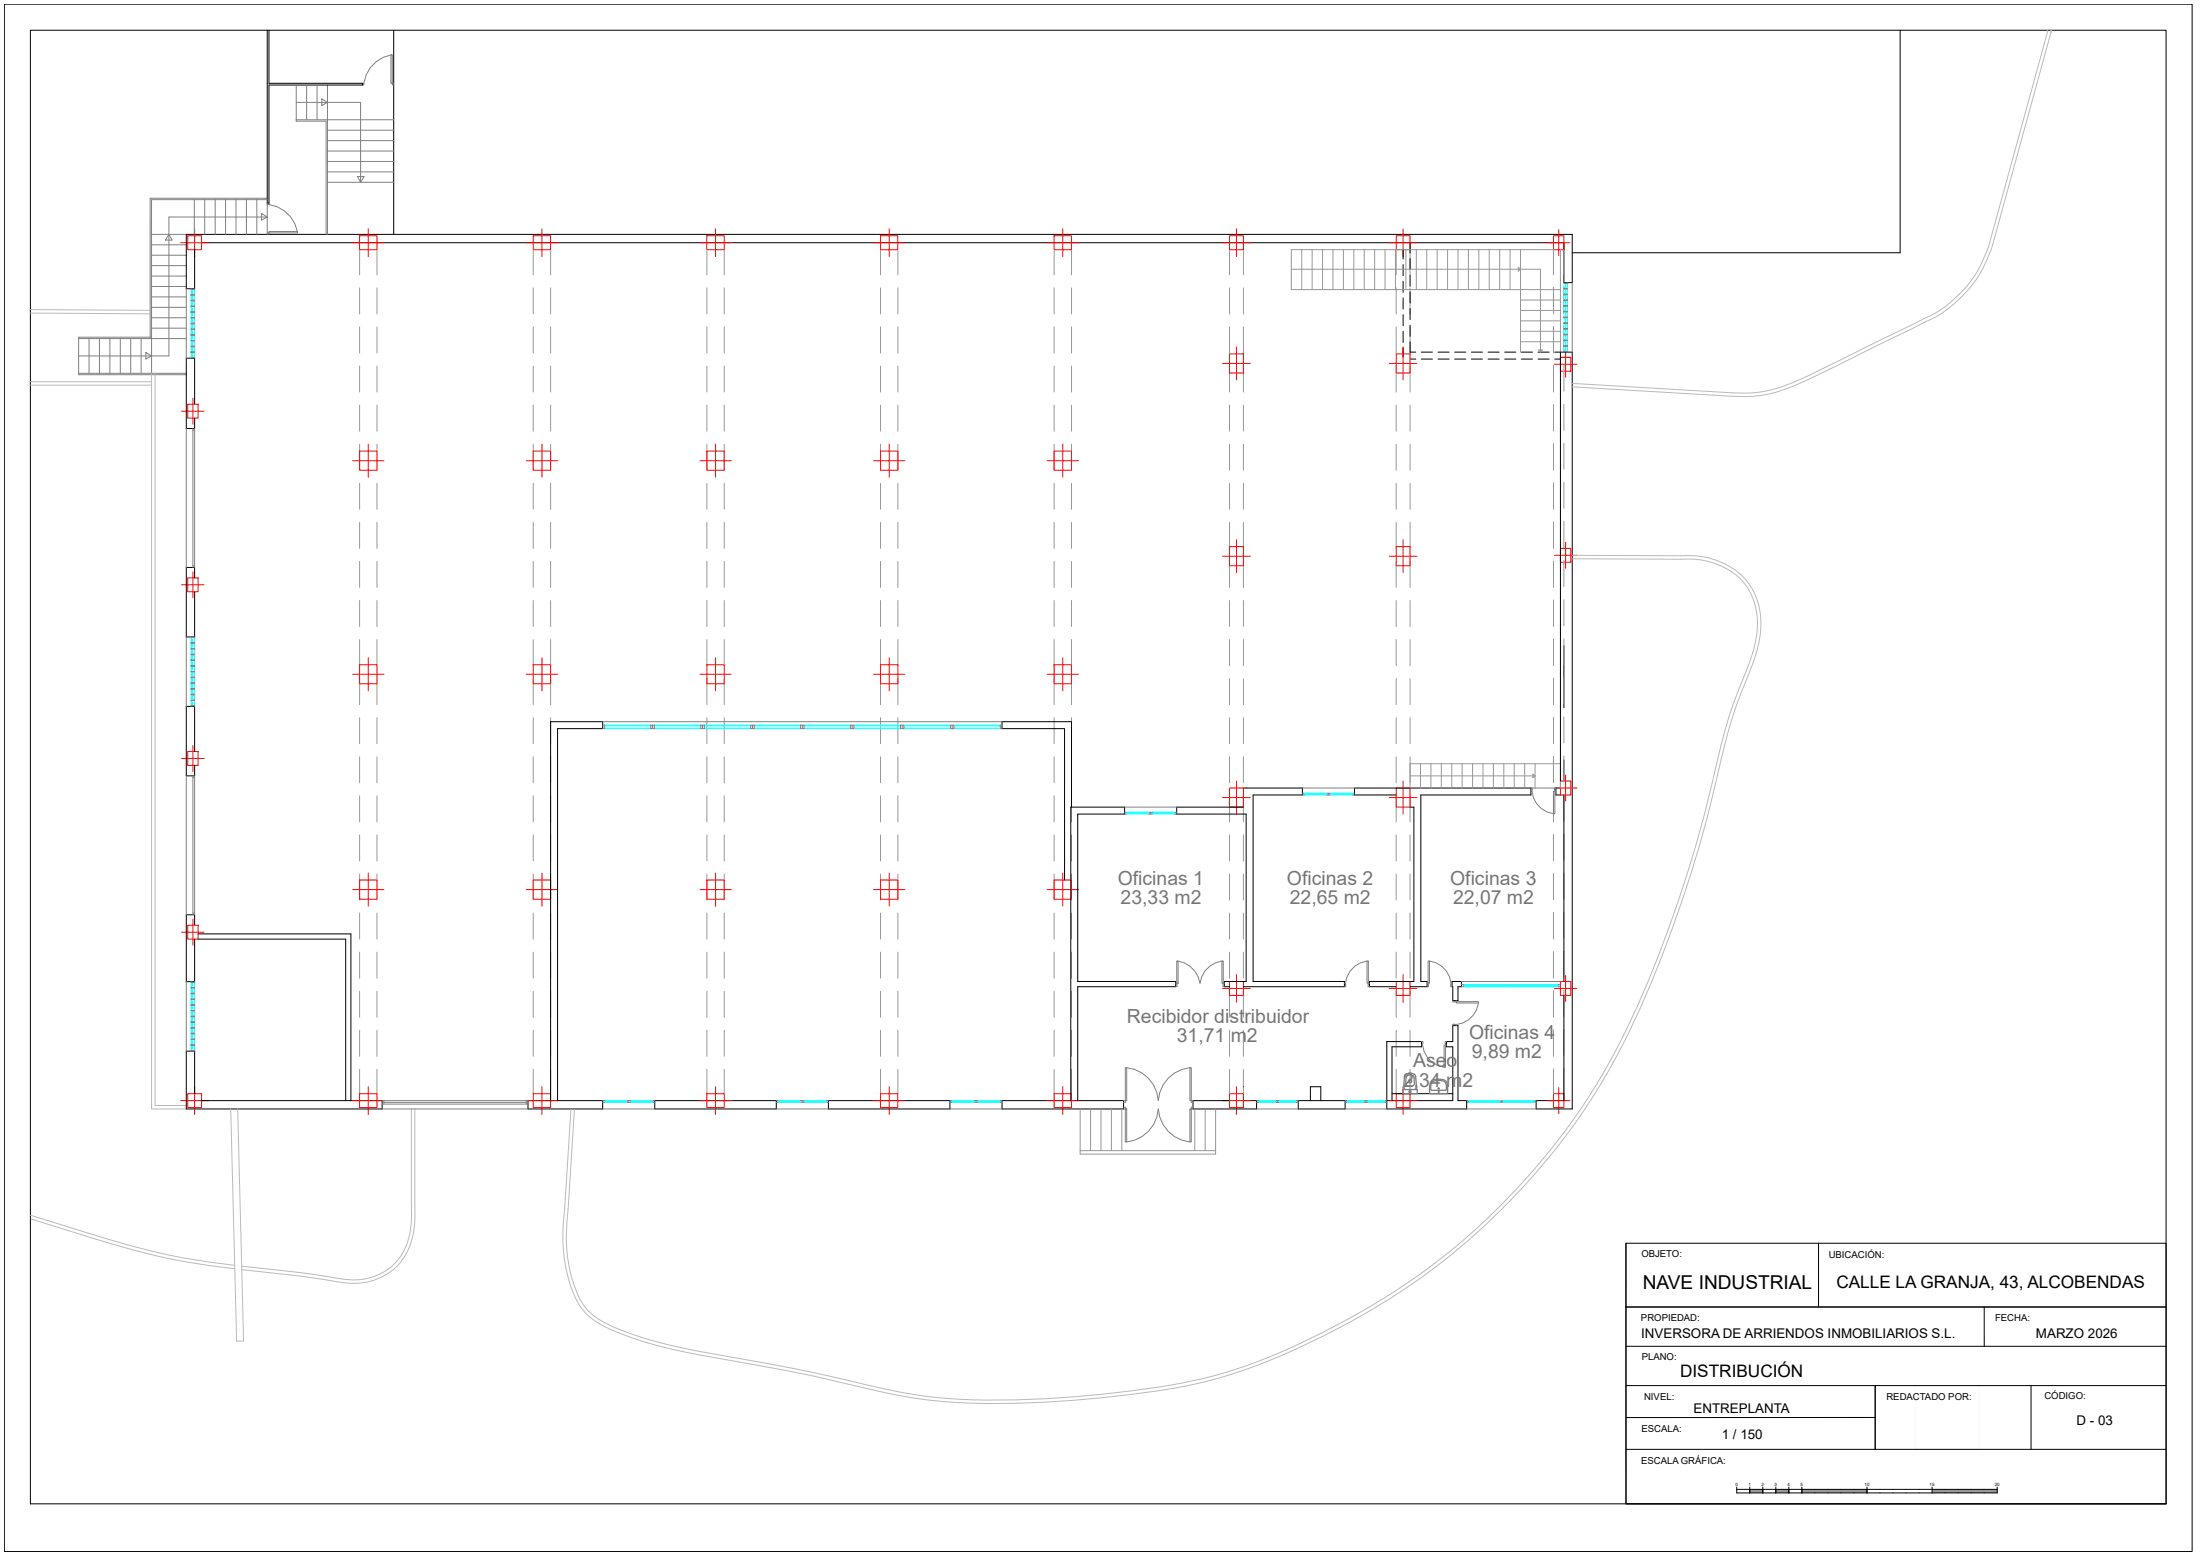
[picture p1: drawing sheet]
<svg xmlns="http://www.w3.org/2000/svg" width="420mm" height="297mm" viewBox="0 0 420 297" stroke-linecap="round" stroke-linejoin="round" font-family="sans-serif">
<!-- layer: Cartelas -->
<path d="M365.7 264.5h12.2v12.1h-12.2z" fill="none" stroke="#fafafa" stroke-width=".19"/>
<path d="M.8 .8h417.7v295.4h-417.7zM310.4 237.3v49.7h103.1M310.4 237.3h103.1v49.7h-103.1zM310.4 249.5h103.1M310.4 257h103.1M378.8 249.5v7.5M310.4 276.6h103.1M310.4 264.5h103.1M358 264.5v12.1M358 270.6h-47.6M331.6 283.8v1.2h2.4" fill="none" stroke="#000" stroke-width=".19"/>
<path d="M334.1 284.3h22.3v.6h-22.3z" fill="#989898"/>
<path d="M331.6 284.3h37.3M334 283.8v1.2h34.9M336.5 283.8v1.2M339 283.8v1.2M341.5 283.8v1.2M344 283.8v1.2M356.4 283.8v1.2" fill="none" stroke="#000" stroke-width=".19"/>
<path d="M368.9 284.3h12.4v.6h-12.4z" fill="#989898"/>
<path d="M5.8 5.8h407.7v281.2h-407.7zM347.2 237.3v12.2M310.4 249.5h103.1M358 264.5v12.1M387.7 264.5v12.1M368.9 283.8v1.2h12.4v-1.2M368.9 284.3h12.4" fill="none" stroke="#000" stroke-width=".19"/>
<!-- layer: Muros -->
<g fill="none" stroke="#808080" stroke-width=".19">
<path d="M56.6 16.2v6.9h5.7v21.6M56.6 19.5h12.2v15.3M58.5 16.2v6.7M60.5 16.2v6.7M61.4 18.9l1.1 .6-1.1 .7zM62.5 16.2v28.5M37.1 38.1v6.6M39.1 38.1v6.6M41.1 38.1v6.6M43.1 38.1v6.6M45.1 38.1v6.6M47 38.1v6.6"/>
<path d="M49 38.1v6.6M51 37.8h-22.3v26.8M51 38.1h-22.1v33.2M51 38.8v5.9M56.6 22.9h18.6M62.5 34.8h12.7M62.5 32.8h12.7M62.5 30.8h12.7M62.5 28.8h12.7M62.5 26.8h12.7M62.5 24.8h12.7M68.2 33.7h1.3l-.7 1.1z"/>
<path d="M28.9 44.7h6.7M28.9 46.7h6.7M28.9 48.7h6.7M28.9 50.7h6.7M28.9 52.7h6.7M28.9 54.7h6.7M28.9 56.7h6.7M28.9 58.7h6.7M32.2 44.7l.7 1.1h-1.3zM49.9 40.8l1.1 .6-1.1 .6zM51 41.4h-18.8v26.5h-17.2M15 64.6h20.6"/>
<path d="M15 71.3h20.6M17 64.6v6.7M19 64.6v6.7M21 64.6v6.7M23 64.6v6.7M25 64.6v6.7M26.9 64.6v6.7M27.9 67.3l1 .6-1.1 .6zM28.9 60.6h6.7M28.9 62.6h6.7M28.9 64.4h-13.9v7.1h20.6"/>
</g>
<!-- layer: Proyeccin -->
<g fill="none" stroke="#989898" stroke-width=".19">
<path d="M68.7 47.8v4.7M68.7 54.9v5M72 54.9v5M72 47.8v4.7M101.8 47.8v4.7M101.8 54.9v5M105.1 54.9v5M105.1 47.8v4.7M135 47.8v4.7M135 54.9v5M138.3 54.9v5M138.3 47.8v4.7"/>
<path d="M168.1 47.8v4.7M168.1 54.9v5M171.4 54.9v5M171.4 47.8v4.7M201.2 47.8v4.7M201.2 54.9v5M204.6 54.9v5M204.6 47.8v4.7M234.7 47.8v4.7M234.7 54.9v5M237.4 54.9v5M237.4 47.8v4.7"/>
<path d="M246.5 51.4h47.6v15.8M248.5 47.7v7.6M250.5 47.7v7.6M252.5 47.7v7.6M254.5 47.7v7.6M256.5 47.7v7.6M258.5 47.7v7.6M260.4 47.7v7.6M262.4 47.7v7.6M264.4 47.7v7.6M266.4 47.7v7.6M266.5 47.8v4.7"/>
<path d="M266.5 54.9v5M268.4 47.7v7.6M269.2 54.9v5M269.2 47.8v4.7M270.4 47.7v7.6M272.4 47.7v7.6M274.4 47.7v7.6M276.4 47.7v7.6M278.3 47.7v7.6M280.3 47.7v7.6M282.3 47.7v7.6M284.3 47.7v7.6"/>
<path d="M286.3 47.7v7.6M288.3 47.7v7.6M289.9 51l.4 .4-.4 .3zM290.3 47.7v19.5M290.3 57.3h7.6M290.3 59.3h7.6M296.6 52.4v-4.7h-50.1v7.6h51.4M296.6 54.9v5M297.9 47.7v19.5M298.6 54.8v5M298.6 47.7v4.6M68.7 62.4v5"/>
<path d="M68.7 69.9v4.9M68.7 77.3v5M72 77.3v5M72 69.9v4.9M72 62.4v5M101.8 62.4v5M101.8 69.9v4.9M101.8 77.3v5M105.1 77.3v5M105.1 69.9v4.9M105.1 62.4v5M135 62.4v5"/>
<path d="M135 69.9v4.9M135 77.3v5M138.3 77.3v5M138.3 69.9v4.9M138.3 62.4v5M168.1 62.4v5M168.1 69.9v4.9M168.1 77.3v5M171.4 77.3v5M171.4 69.9v4.9M171.4 62.4v5M201.2 62.4v5"/>
<path d="M201.2 69.9v4.9M201.2 77.3v5M204.6 77.3v5M204.6 69.9v4.9M204.6 62.4v5M234.7 62.4v5M234.7 69.9v4.9M234.7 77.3v5M237.4 77.3v5M237.4 69.9v4.9M237.4 62.4v5M266.5 69.9v4.9"/>
<path d="M266.5 77.3v5M266.5 62.4v5M269.2 77.3v5M269.2 69.9v4.9M269.2 62.4v5M290.3 61.2h7.6M290.3 63.2h7.6M290.3 65.2h7.6M293.7 66.8h.7l-.3 .4zM296.6 62.3v5.1M296.6 69.8v5M296.6 77.2v5.1"/>
<path d="M298.6 77.2v4.9M298.6 69.7v5M298.6 62.2v5M68.7 84.8v5M68.7 92.2v5M68.7 99.7v5M72 99.7v5M72 92.2v5M72 84.8v5M101.8 84.8v5M101.8 92.2v5M101.8 99.7v5"/>
<path d="M105.1 99.7v5M105.1 92.2v5M105.1 84.8v5M135 84.8v5M135 92.2v5M135 99.7v5M138.3 99.7v5M138.3 92.2v5M138.3 84.8v5M168.1 84.8v5M168.1 92.2v5M168.1 99.7v5"/>
<path d="M171.4 99.7v5M171.4 92.2v5M171.4 84.8v5M201.2 84.8v5M201.2 92.2v5M201.2 99.7v5M204.6 99.7v5M204.6 92.2v5M204.6 84.8v5M234.7 84.8v5M234.7 92.2v5M234.7 99.7v5"/>
<path d="M237.4 99.7v5M237.4 92.2v5M237.4 84.8v5M266.5 84.8v5M266.5 92.2v5M266.5 99.7v5M269.2 99.7v5M269.2 92.2v5M269.2 84.8v5M296.6 84.7v5M296.6 92.2v5M296.6 99.6v5"/>
<path d="M298.6 99.5v5M298.6 92.1v4.9M298.6 84.6v5M68.7 107.2v4.9M68.7 114.6v5M72 114.6v5M72 107.2v4.9M101.8 107.2v4.9M101.8 114.6v5M105.1 114.6v5M105.1 107.2v4.9M135 107.2v4.9"/>
<path d="M135 114.6v5M138.3 114.6v5M138.3 107.2v4.9M168.1 107.2v4.9M168.1 114.6v5M171.4 114.6v5M171.4 107.2v4.9M201.2 107.2v4.9M201.2 114.6v5M204.6 114.6v5M204.6 107.2v4.9M234.7 107.2v4.9"/>
<path d="M234.7 114.6v5M237.4 114.6v5M237.4 107.2v4.9M266.5 107.2v4.9M266.5 114.6v5M269.2 114.6v5M269.2 107.2v4.9M296.6 107.1v5M296.6 114.5v5.1M298.6 114.4v5M298.6 107v5M68.7 122.1v4.9"/>
<path d="M68.7 129.5v5M68.7 137v5M72 137v5M72 129.5v5M72 122.1v4.9M101.8 122.1v4.9M101.8 129.5v5M101.8 137v5M105.1 137v5M105.1 129.5v5M105.1 122.1v4.9M135 122.1v4.9"/>
<path d="M135 129.5v5M135 137v5M138.3 137v5M138.3 129.5v5M138.3 122.1v4.9M168.1 122.1v4.9M168.1 129.5v5M168.1 137v5M171.4 137v5M171.4 129.5v5M171.4 122.1v4.9M201.2 122.1v4.9"/>
<path d="M201.2 129.5v5M201.2 137v5M204.6 137v5M204.6 129.5v5M204.6 122.1v4.9M234.7 122.1v4.9M234.7 129.5v5M234.7 137v5M237.4 137v5M237.4 129.5v5M237.4 122.1v4.9M266.5 122.1v4.9"/>
<path d="M266.5 129.5v5M266.5 137v5M269.2 137v5M269.2 129.5v5M269.2 122.1v4.9M296.6 122v5M296.6 129.4v5.1M296.6 136.9v5M298.6 136.8v5M298.6 129.4v4.9M298.6 121.9v5M68.7 144.4v5"/>
<path d="M68.7 151.9v5M68.7 159.4v4.9M72 159.4v4.9M72 151.9v5M72 144.5v4.9M101.8 144.4v5M101.8 151.9v5M101.8 159.4v4.9M105.1 159.4v4.9M105.1 151.9v5M105.1 144.5v4.9M135 144.4v5"/>
<path d="M135 151.9v5M135 159.4v4.9M138.3 159.4v4.9M138.3 151.9v5M138.3 144.5v4.9M168.1 144.4v5M168.1 151.9v5M168.1 159.4v4.9M171.4 159.4v4.9M171.4 151.9v5M171.4 144.5v4.9M201.2 144.4v5"/>
<path d="M201.2 151.9v5M201.2 159.4v4.9M204.6 159.4v4.9M204.6 151.9v5M204.6 144.5v4.9M234.7 144.4v5M234.7 151.9v5M234.7 159.4v4.9M237.4 159.4v4.9M237.4 151.9v5M237.4 144.5v4.9M266.5 144.4v5"/>
<path d="M266.5 151.9v5M266.5 159.4v4.9M269.2 159.4v4.9M269.2 145.8h28.7v4.6h-.9M269.2 151.9v5M269.2 148.1h23.9M269.2 144.5v5.9M271.2 145.8v4.6M273.2 145.8v4.6M275.2 145.8v4.6M277.1 145.8v4.6M279.1 145.8v4.6"/>
<path d="M281.1 145.8v4.6M283.1 145.8v4.6M285.1 145.8v4.6M287.1 145.8v4.6M289.1 145.8v4.6M291.1 145.8v4.6M292.6 147.7l.5 .4-.5 .3zM293.1 145.8v4.6M296.6 144.4v5M296.6 151.8v5.1M296.6 159.3v5M298.6 159.2v5"/>
<path d="M298.6 151.7v5M298.6 144.3v5M68.7 166.8v5M68.7 174.3v5M72 174.3v5M72 166.8v5M101.8 166.8v5M101.8 174.3v5M105.1 174.3v5M105.1 166.8v5M135 166.8v5M135 174.3v5"/>
<path d="M138.3 174.3v5M138.3 166.8v5M168.1 166.8v5M168.1 174.3v5M171.4 174.3v5M171.4 166.8v5M201.2 166.8v5M201.2 174.3v5M204.6 174.3v5M204.6 166.8v5M234.7 166.8v5M234.7 174.3v5"/>
<path d="M237.4 174.3v5M237.4 166.8v5M266.5 166.8v5M266.5 174.3v5M269.2 174.3v5M269.2 166.8v5M296.6 166.7v5.1M296.6 174.2v5M298.6 174.1v5M298.6 166.7v4.9M68.7 181.7v5M68.7 189.2v5"/>
<path d="M68.7 196.7v4.9M72 196.7v4.9M72 189.2v5M72 181.7v5M101.8 181.7v5M101.8 189.2v5M101.8 196.7v4.9M105.1 196.7v4.9M105.1 189.2v5M105.1 181.7v5M135 181.7v5M135 189.2v5"/>
<path d="M135 196.7v4.9M138.3 196.7v4.9M138.3 189.2v5M138.3 181.7v5M168.1 181.7v5M168.1 189.2v5M168.1 196.7v4.9M171.4 196.7v4.9M171.4 189.2v5M171.4 181.7v5M201.2 181.7v5M201.2 189.2v5"/>
<path d="M201.2 196.7v4.9M204.6 196.7v4.9M204.6 189.2v5M204.6 181.7v5M234.7 181.7v5M234.7 189.2v5M234.7 196.7v4.9M237.4 196.7v4.9M237.4 189.2v5M237.4 181.7v5M266.5 181.7v5M266.5 189.2v5"/>
<path d="M266.5 196.7v4.9M269.2 196.7v4.9M269.2 189.2v5M269.2 181.7v5M296.6 181.7v5M296.6 189.1v5M296.6 196.6v5M298.6 196.5v5M298.6 189v5M298.6 181.6v4.9M68.7 204.1v4.7M72 204.1v4.7"/>
<path d="M101.8 204.1v4.7M105.1 204.1v4.7M135 204.1v4.7M138.3 204.1v4.7M168.1 204.1v4.7M171.4 204.1v4.7M201.2 204.1v4.7M204.6 204.1v4.7M206.2 219.6h25.9M206.2 211.7v8.6h25.9v-8.6M208.2 211.7v7.9M210.2 211.7v7.9"/>
<path d="M212.2 211.7v7.9M214.2 211.7v7.9M228.1 211.7v7.9M230.1 211.7v7.9M234.7 204.1v4.7M237.4 204.1v4.7M266.5 204.1v4.7M269.2 204.1v4.7M296.6 204v4.9M298.6 203.9v4.7"/>
</g>
<!-- layer: Muros -->
<g fill="none" stroke="#000" stroke-width=".19">
<path d="M51 5.8v33h.4v-22.6h17.8v-.3h-17.8v-10.1M75.2 5.8v38.9M362.8 5.8v42.4h-62.6M38.5 46.3h260.1v7.7h1.6v-9.3h-264.6v10.4h1.6v-7.4M267.9 47.7v1.7M267.9 50.5v2.1M267.9 53.7v2.1M267.9 56.9v2.1M269.2 46.3v2M269.2 49.3v2.2M269.2 52.5v2.1M269.2 55.7v2.1"/>
<path d="M269.2 58.9v2.1M37.2 77.2v-8.8h-1.6v13.4h1.6v-2M267.9 60.1v2.1M267.9 63.2v2.2M267.9 66.4v1.8M269.2 68.5h1.1M269.2 62.1v2.1M269.2 65.3v1.9h1.1M271.3 68.5h2.2M271.3 67.2h2.2M274.5 68.5h2.2M274.5 67.2h2.2"/>
<path d="M277.7 68.5h2.1M277.7 67.2h2.1M280.9 68.5h2.1M280.9 67.2h2.1M284.1 68.5h2.1M284.1 67.2h2.1M287.3 68.5h2.1M287.3 67.2h2.1M290.4 68.5h2.2M290.4 67.2h2.2M293.6 68.5h2.1M293.6 67.2h2.1"/>
<path d="M296.8 67.2h3.4v144.5h-6.9v-1.6h5.3v-20.1M296.8 68.5h1.1M297.9 67.2v81.9M37.2 110.3v-2h-1.6v13.3h1.6v-8.6M203.2 139.1v28.9M204.6 137.8h-13.3v1.3h11.9M204.6 137.8v16.3M298.6 123.2v11.9M37.2 143.4v-8.6h-1.6v13.3h1.6v-2M237.4 150.4h11.2v1.3h-9.4v35.6h17.5v1h-19.3M237.4 154.1h-12.8v1.3h13.3v31.9h-4.2v1h1M266.5 151.7h-7.9v-1.3h33.7v1.3h-21.1v35.6h1.2v1h-3.2"/>
<path d="M269.2 154.1h.7v33.2h-8.5v1h5.1M297.9 150.4h-.9v1.3h.9M298.6 145v4.1M298.6 151.7v35.6M37.2 176.6v-2h-1.6v12.8h1.6v-8.1M37.8 179.3h28.2v30.8M37.8 178.3h29.2v31.8M277.2 187.3h1.8v1h-.7v2.7h-1v-2.7h-.1zM37.2 208.8v-8.2h-1.6v11.1h37.4v-1.6h-34.5M100.8 210.1h14.3v1.6h-14.3zM105.1 210.1v-72.3h10v1.3h-8.7v71M125 210.1h23.2v1.6h-23.2z"/>
<path d="M158.1 210.1h23.3v1.6h-23.3zM191.3 210.1h23.2v1.6h-23.2zM204.4 210.1v-56h10.3v1.3h-9v31.9h18.8v1h-18.8v21.8M234.6 210.1h-6.8v1.6h12.1v-1.6h-2.5M237.4 207.4h.1M247.8 210.1h9v1.6h-9zM250.2 210.1v-2.7h2v2.7M264.8 210.1h12.5v-10.3h-1.1v-1h1.1v-3h1v14.3h1.7v1.6h-15.2v-12.9h6.6v1h-5.7v10.3M265.7 208.8h11.6"/>
</g>
<!-- layer: Estructura -->
<g fill="none" stroke="#f00" stroke-width=".19">
<path d="M34.5 46.3h5.3M35.8 45h2.7v2.7h-2.7zM37.2 43.7v5.3M67.3 46.3h6M68.6 45h3.4v2.7h-3.4zM70.3 43.7v5.3M100.5 46.3h5.9M101.8 45h3.3v2.7h-3.3zM103.5 43.7v5.3M133.6 46.3h6M134.9 45h3.4v2.7h-3.4zM136.6 43.7v5.3"/>
<path d="M166.8 46.3h5.9M168.1 45h3.3v2.7h-3.3zM169.7 43.7v5.3M199.9 46.3h6M201.2 45h3.4v2.7h-3.4zM202.9 43.7v5.3M233.4 46.3h5.3M234.7 45h2.7v2.7h-2.7zM236 43.7v5.3M265.2 46.3h5.3M266.5 45h2.7v2.7h-2.7zM267.9 43.7v5.3"/>
<path d="M295.4 46.3h4.3M296.6 45h2v2.7h-2zM297.6 43.8v5M34.7 78.5h4.3M35.8 77.2h2v2.6h-2zM36.8 76v5M233.4 69.4h5.3M234.7 67.5h2.7v3.7h-2.7zM236.1 66.2v6.3M265.2 69.4h5.3M266.5 67.5h2.7v3.7h-2.7zM267.9 66.2v6.3"/>
<path d="M296.7 69.5h4.3M297.9 68.2h2v2.7h-2zM298.9 67v5M67.3 87.9h6M68.7 86.1h3.3v3.7h-3.3zM70.3 84.8v6.3M100.5 87.9h5.9M101.8 86.1h3.3v3.7h-3.3zM103.5 84.8v6.3M133.6 87.9h6M135 86.1h3.3v3.7h-3.3zM136.6 84.8v6.3"/>
<path d="M166.8 87.9h5.9M168.1 86.1h3.3v3.7h-3.3zM169.8 84.8v6.3M199.9 87.9h6M201.2 86.1h3.4v3.7h-3.4zM202.9 84.8v6.3M34.7 111.6h4.3M35.8 110.3h2v2.7h-2zM36.8 109.1v5M233.4 106.2h5.3M234.7 104.3h2.7v3.7h-2.7zM236.1 103v6.3"/>
<path d="M265.2 106.2h5.3M266.5 104.3h2.7v3.7h-2.7zM267.9 103v6.3M296.7 106h4.3M297.9 104.7h2v2.6h-2zM298.9 103.5v5M67.3 128.7h6M68.7 126.9h3.3v3.6h-3.3zM70.3 125.6v6.3M100.5 128.7h5.9M101.8 126.9h3.3v3.6h-3.3zM103.5 125.6v6.3"/>
<path d="M133.6 128.7h6M135 126.9h3.3v3.6h-3.3zM136.6 125.6v6.3M166.8 128.7h5.9M168.1 126.9h3.3v3.6h-3.3zM169.8 125.6v6.3M199.9 128.7h6M201.2 126.9h3.4v3.6h-3.4zM202.9 125.6v6.3M34.7 144.8h4.3M35.8 143.4h2v2.7h-2zM36.8 142.3v5"/>
<path d="M233.4 152.2h5.3M234.7 150.4h2.7v3.7h-2.7zM236.1 149.1v6.3M265.2 152.2h5.3M266.5 150.4h2.7v3.7h-2.7zM267.9 149.1v6.3M296.7 150.4h4.3M297.9 149.1h2v2.6h-2zM298.9 147.9v5M34.7 177.9h4.3M35.8 176.6h2v2.7h-2zM36.8 175.4v5"/>
<path d="M67.3 169.8h6M68.7 168h3.3v3.6h-3.3zM70.3 166.7v6.3M100.5 169.8h5.9M101.8 168h3.3v3.6h-3.3zM103.5 166.7v6.3M133.6 169.8h6M135 168h3.3v3.6h-3.3zM136.6 166.7v6.3M166.8 169.8h5.9M168.1 168h3.3v3.6h-3.3zM169.8 166.7v6.3"/>
<path d="M199.9 169.8h6M201.2 168h3.4v3.6h-3.4zM202.9 166.7v6.3M233.4 188.7h5.3M234.7 187.3h2.7v2.7h-2.7zM236.1 186v5.3M265.2 188.7h5.3M266.5 187.3h2.7v2.7h-2.7zM267.9 186v5.3M296.7 188.7h4.3M297.9 187.3h2v2.7h-2zM298.9 186.2v5"/>
<path d="M34.5 210.1h5.3M35.8 208.8h2.7v2.6h-2.7zM37.2 207.4v5.3M67.3 210.1h6M68.6 208.8h3.4v2.6h-3.4zM70.3 207.4v5.3M100.5 210.1h5.9M101.8 208.8h3.3v2.6h-3.3zM103.5 207.4v5.3M133.6 210.1h6M134.9 208.8h3.4v2.6h-3.4zM136.6 207.4v5.3"/>
<path d="M166.8 210.1h5.9M168.1 208.8h3.3v2.6h-3.3zM169.8 207.4v5.3M199.9 210.1h6M201.2 208.8h3.4v2.6h-3.4zM202.9 207.4v5.3M233.4 210.1h5.3M234.7 208.8h2.7v2.6h-2.7zM236 207.4v5.3M265.2 210.1h5.3M266.5 208.8h2.7v2.6h-2.7zM267.9 207.4v5.3"/>
<path d="M295.4 210.1h4.3M296.6 208.8h2v2.6h-2zM297.6 207.6v5"/>
</g>
<!-- layer: Carpinteria  -->
<g fill="none" stroke="#0ff" stroke-width=".19">
<path d="M36.5 55.2v1M36.5 56.3v1M36.5 57.4v1M36.5 58.5v1M36.5 59.6v1M36.8 55.2v1M36.8 56.3v1M36.8 57.4v1M36.8 58.5v1M36.8 59.6v1M37.2 55.2v1M37.2 56.3v1"/>
<path d="M37.2 57.4v1M37.2 58.5v1M37.2 59.6v1M298.6 54.1v.9M298.6 55.2v.9M298.6 56.3v.9M298.6 57.4v.9M298.6 58.5v.9M298.6 59.6v.9M298.9 54.1v.9M298.9 55.2v.9M298.9 56.3v.9"/>
<path d="M298.9 57.4v.9M298.9 58.5v.9M298.9 59.6v.9M299.2 54.1v.9M299.2 55.2v.9M299.2 56.3v.9M299.2 57.4v.9M299.2 58.5v.9M299.2 59.6v.9M36.5 60.7v1M36.5 61.8v1M36.5 62.9v1"/>
<path d="M36.5 64v1M36.5 65.1v1M36.5 66.2v.9M36.5 67.3v.9M36.8 60.7v1M36.8 61.8v1M36.8 62.9v1M36.8 64v1M36.8 65.1v1M36.8 66.2v.9M36.8 67.3v.9M37.2 60.7v1"/>
<path d="M37.2 61.8v1M37.2 62.9v1M37.2 64v1M37.2 65.1v1M37.2 66.2v.9M37.2 67.3v.9M298.6 60.6v1M298.6 61.7v1M298.6 62.8v1M298.6 63.9v1M298.6 65v1M298.6 66.1v1"/>
<path d="M298.9 60.6v1M298.9 61.7v1M298.9 62.8v1M298.9 63.9v1M298.9 65v1M298.9 66.1v1M299.2 60.6v1M299.2 61.7v1M299.2 62.8v1M299.2 63.9v1M299.2 65v1M299.2 66.1v1"/>
<path d="M36.5 121.7v1M36.5 122.8v1M36.5 123.9v1M36.5 125v.9M36.5 126.1v.9M36.5 127.2v.9M36.5 128.3v.9M36.5 129.4v.9M36.5 130.5v.9M36.5 131.5v1M36.5 132.6v1M36.5 133.7v1"/>
<path d="M36.8 121.7v1M36.8 122.8v1M36.8 123.9v1M36.8 125v.9M36.8 126.1v.9M36.8 127.2v.9M36.8 128.3v.9M36.8 129.4v.9M36.8 130.5v.9M36.8 131.5v1M36.8 132.6v1M36.8 133.7v1"/>
<path d="M37.2 121.7v1M37.2 122.8v1M37.2 123.9v1M37.2 125v.9M37.2 126.1v.9M37.2 127.2v.9M37.2 128.3v.9M37.2 129.4v.9M37.2 130.5v.9M37.2 131.5v1M37.2 132.6v1M37.2 133.7v1"/>
<path d="M115.4 139.1h8.8M115.4 138.7h8.8M115.4 138.4h8.8M124.9 139.1h8.9M124.9 138.7h8.9M124.9 138.4h8.9M134.4 139.1h8.9M134.4 138.7h8.9M134.4 138.4h8.9M144 139.1h8.8M144 138.7h8.8M144 138.4h8.8"/>
<path d="M153.5 139.1h8.9M153.5 138.7h8.9M153.5 138.4h8.9M163 139.1h8.9M163 138.7h8.9M163 138.4h8.9M172.6 139.1h8.9M172.6 138.7h8.9M172.6 138.4h8.9M182.1 139.1h8.9M182.1 138.7h8.9M182.1 138.4h8.9"/>
<path d="M215 155.1h4.3M215 155.4h4.3M215 155.2h4.3M220 155.1h4.3M220 155.4h4.3M220 155.2h4.3M249 151.4h4.3M249 151.7h4.3M249 151.6h4.3M253.9 151.4h4.4M253.9 151.7h4.4M253.9 151.6h4.4"/>
<path d="M36.5 187.5v1M36.5 188.6v1M36.5 189.7v1M36.5 190.8v1M36.5 191.9v.9M36.5 193v.9M36.5 194.1v.9M36.5 195.2v.9M36.5 196.3v.9M36.5 197.4v.9M36.5 198.4v1M36.5 199.5v1"/>
<path d="M36.8 187.5v1M36.8 188.6v1M36.8 189.7v1M36.8 190.8v1M36.8 191.9v.9M36.8 193v.9M36.8 194.1v.9M36.8 195.2v.9M36.8 196.3v.9M36.8 197.4v.9M36.8 198.4v1M36.8 199.5v1"/>
<path d="M37.2 187.5v1M37.2 188.6v1M37.2 189.7v1M37.2 190.8v1M37.2 191.9v.9M37.2 193v.9M37.2 194.1v.9M37.2 195.2v.9M37.2 196.3v.9M37.2 197.4v.9M37.2 198.4v1M37.2 199.5v1"/>
<path d="M279.4 188.3h18.1M279.4 187.9h18.1M279.4 188.1h18.1M115.4 210.4h4.3M115.4 210.1h4.3M115.4 210.2h4.3M120.4 210.4h4.3M120.4 210.1h4.3M120.4 210.2h4.3M148.5 210.4h4.3M148.5 210.1h4.3M148.5 210.2h4.3"/>
<path d="M153.5 210.4h4.3M153.5 210.1h4.3M153.5 210.2h4.3M181.7 210.4h4.3M181.7 210.1h4.3M181.7 210.2h4.3M186.7 210.4h4.3M186.7 210.1h4.3M186.7 210.2h4.3M240.2 210.4h3.4M240.2 210.1h3.4M240.2 210.2h3.4"/>
<path d="M244.1 210.4h3.4M244.1 210.1h3.4M244.1 210.2h3.4M257.1 210.4h3.4M257.1 210.1h3.4M257.1 210.2h3.4M261 210.4h3.4M261 210.1h3.4M261 210.2h3.4M280.3 210.4h6.1M280.3 210.1h6.1M280.3 210.2h6.1"/>
<path d="M286.9 210.4h6M286.9 210.1h6M286.9 210.2h6"/>
</g>
<g fill="none" stroke="#808080" stroke-width=".19">
<path d="M69.2 15.9h.3v.3h-.3M74.6 10.5h.3v5.4h-.3zM74.7 10.5a6.4 6.4 0 0 0-5.2 5.4M75.2 15.9h-.3v.3h.3M51 38.8v.2h.4v-.2M51.4 39a6.4 6.4 0 0 1 5.4 5.3M35.6 55.1v13.3M36.5 55.1v.1h.7v-.1M36.5 56.2h.7v.1h-.7zM36.5 57.3h.7v.1h-.7zM36.5 58.4h.7v.1h-.7zM36.5 59.5h.7v.1h-.7z"/>
<path d="M51 44.7v-.2h.4v.2M51.4 44.2h5.4v.3h-5.4zM298.6 54v.1h.6v-.1M298.6 59.4h.6v.2h-.6zM298.6 58.3h.6v.2h-.6zM298.6 57.2h.6v.2h-.6zM298.6 56.1h.6v.2h-.6zM298.6 55h.6v.2h-.6zM300.2 54v13.2M36.5 60.6h.7v.1h-.7zM36.5 61.7h.7v.1h-.7zM36.5 62.8h.7v.1h-.7z"/>
<path d="M36.5 63.9h.7v.1h-.7zM36.5 65h.7v.1h-.7zM36.5 66.1h.7v.1h-.7zM36.5 67.1h.7v.2h-.7zM36.5 68.4v-.2h.7v.2M298.6 67.2v-.1h.6v.1M298.6 66h.6v.1h-.6zM298.6 64.9h.6v.1h-.6zM298.6 63.8h.6v.1h-.6zM298.6 62.7h.6v.1h-.6zM298.6 61.6h.6v.1h-.6zM298.6 60.5h.6v.1h-.6z"/>
<path d="M35.6 81.8v26.5M36.8 81.8v26.5M36.8 82.1h.4M37.2 81.8v26.5M36.8 108h.4M35.6 121.6v13.2M36.5 121.6v.1h.7v-.1M36.5 122.7h.7v.1h-.7zM36.5 123.8h.7v.1h-.7zM36.5 124.9h.7v.1h-.7zM36.5 125.9h.7v.2h-.7zM36.5 127h.7v.2h-.7z"/>
<path d="M36.5 128.1h.7v.2h-.7zM36.5 129.2h.7v.2h-.7zM36.5 130.3h.7v.2h-.7zM36.5 131.4h.7v.1h-.7zM36.5 132.5h.7v.1h-.7zM36.5 133.6h.7v.1h-.7zM36.5 134.8v-.1h.7v.1M115.1 138.4h.3v.7h-.3M115.1 137.8h76.2M124.2 138.4h.7v.7h-.7zM124.6 138.4v.7M133.8 138.4h.6l.1 .7h-.7z"/>
<path d="M134.1 138.4v.7M143.3 138.4h.7v.7h-.7zM143.7 138.4v.7M152.8 138.4v.7M152.9 138.4h.6M152.9 139.1h.6M153.2 138.4v.7M153.5 138.4v.7M162.4 138.4h.6v.7h-.6zM162.7 138.4v.7M171.9 138.4h.7v.7h-.7zM172.2 138.4v.7"/>
<path d="M181.5 138.4h.6v.7h-.6zM181.8 138.4v.7M191.3 138.4h-.3v.7h.3M35.6 148.1v26.5M36.8 148.1v26.5M36.8 148.4h.4M37.2 148.1v26.5M214.7 155.1h.3v.3h-.3M214.7 154.1h9.9M219.3 155.1h.7v.3h-.7zM219.7 155.1v.3M224.6 155.1h-.3v.3h.3"/>
<path d="M248.6 150.4h10M248.6 151.4h.4v.3h-.4M253.3 151.4h.6v.3h-.6zM253.6 151.4v.3M258.6 151.4h-.3v.3h.3M292.3 151.1h.2v-.7h-.2h4.7h-.2v.7h.2M292.5 151.1a4.8 4.8 0 0 0 4.1 4.2M296.6 151.1h.2v4.2h-.2zM36.8 174.3h.4M35.6 187.4v13.2M36.5 187.4v.1h.7v-.1M36.5 188.5h.7v.1h-.7z"/>
<path d="M36.5 189.6h.7v.1h-.7zM36.5 190.7h.7v.1h-.7zM36.5 191.8h.7v.1h-.7zM36.5 192.8h.7v.2h-.7zM36.5 193.9h.7v.2h-.7zM36.5 195h.7v.2h-.7zM36.5 196.1h.7v.2h-.7zM36.5 197.2h.7v.2h-.7zM36.5 198.3h.7v.1h-.7zM36.5 199.4h.7v.1h-.7zM224.5 187.7h.1l.1 .2v.4h-.2M224.6 183.4h.3v4.3h-.3z"/>
<path d="M224.8 183.4a5.1 5.1 0 0 1 4.3 4.3 4.9 4.9 0 0 1 4.2-4.3M233.3 183.4h.2v4.3h-.2zM233.7 187.7h-.2v.2v.4h.2M256.7 187.7h.2v.2v.4h-.2M261 183.4h.2v4.3h-.2zM261 183.4a4.8 4.8 0 0 0-4.1 4.3M261.4 187.7h-.2v.2v.4h.2M271.4 198.8h.2v.7h-.2M271.6 199.5a4.8 4.8 0 0 0 4.1 4.2M272.4 187.7h.2l.1 .2v.4h-.3M272.6 183.4h.3v4.3h-.3zM272.9 183.4a4.8 4.8 0 0 1 4.1 4.3"/>
<path d="M275.7 199.5h.3v4.2h-.3zM276.2 198.8h-.3l.1 .7h.2M277.2 187.7h-.2v.2v.4h.2M277.3 191v.3l.7-.1v-.2M277.3 195.8v-.3l.7 .1v.2M278 191.2h4.3v.3h-4.3zM279 187.3h18.9M279 187.9h.4v.4h-.4M282.3 191.5a4.8 4.8 0 0 1-4.3 4.1M288.5 187.9v.4M297.9 187.9h-.4v.4h.4M36.5 200.6v-.1h.7v.1"/>
<path d="M73 210.1h27.8M73 211.7h27.8M73 210.7h27.8M73.3 210.4h27.2M73.3 210.1v.6M100.5 210.1v.6M115.1 210.1h.3v.3h-.3M115.1 211.7h9.9M119.7 210.1h.7v.3h-.7zM120 210.1v.3M125 210.1h-.3v.3h.3M148.2 210.1h.3v.3h-.3"/>
<path d="M148.2 211.7h9.9M152.8 210.1h.7v.3h-.7zM153.2 210.1v.3M158.1 210.1h-.3v.3h.3M181.4 210.1h.3v.3h-.3M181.4 211.7h9.9M186 210.1h.7v.3h-.7zM186.3 210.1v.3M191.3 210.1h-.3v.3h.3M214.5 210.1h.6M214.5 211.7h.6M214.5 211.3h.3v.4"/>
<path d="M214.8 203.8h.3v6.3h-.3zM214.8 211.7h.3v6.3h-.3zM214.8 210.1v.3h-.3M215.1 203.8a6.8 6.8 0 0 1 6 6.3 6.8 6.8 0 0 1 6.1-6.3M215.1 218a6.8 6.8 0 0 0 6-6.3 6.8 6.8 0 0 0 6.1 6.3M227.2 203.8h.2v6.3h-.2zM227.2 211.7h.2v6.3h-.2zM227.4 210.1v.3h.4M227.4 210.1h.4M227.4 211.7h.4M227.8 211.3h-.4v.4M239.9 210.1h.3v.3h-.3"/>
<path d="M239.9 211.7h7.9M243.6 210.1h.5v.3h-.5zM243.9 210.1v.3M247.8 210.1h-.3v.3h.3M256.8 210.1h.3v.3h-.3M256.8 211.7h8M260.5 210.1h.5v.3h-.5zM260.8 210.1v.3M264.8 210.1h-.4v.3h.4M280 210.1h.3v.3h-.3M280 211.7h13.3M286.4 210.1h.5v.3h-.5z"/>
<path d="M286.6 210.1v.3M293.3 210.1h-.4v.3h.4"/>
</g>
<!-- layer: Aceras -->
<g fill="none" stroke="#bababa" stroke-width=".19">
<path d="M390.9 5.8v.4l-11.3 41a22.8 22.8 0 0 1-12.2 13.6l-21.8 10.7a27.9 27.9 0 0 1-12.4 3.5l-33-1.8M391.5 5.8v.5M391.7 5.8l-11.5 41.7a24.1 24.1 0 0 1-13.8 14.5l-15 7.4a74 74 0 0 1-12 5.3 23.2 23.2 0 0 1-8.7 .9l-30.5-1.8M5.8 59.8l22.9 .1M5.8 59.1l22.9 .1M5.8 72.9h23.1M5.8 73.5h23.1M28.9 71.3v140.4h6.7M29.6 71.3v139.7h6M300.2 106.7h20.7a14.4 14.4 0 0 1 12 4.5 13.8 13.8 0 0 1 1.9 12.6 58.1 58.1 0 0 1-2.8 7.7 112.5 112.5 0 0 0-5.3 18.8 232.3 232.3 0 0 1-17.8 49.3 126.4 126.4 0 0 1-56.4 54.8 97.2 97.2 0 0 1-36.7 11.1 176.7 176.7 0 0 1-35.8 1.4 116.7 116.7 0 0 1-19-3.6 493.5 493.5 0 0 0-29.9-5.8 55.2 55.2 0 0 1-16.9-5.7 10.7 10.7 0 0 1-4.5-6.2 30.8 30.8 0 0 1-1.2-14.8l1.2-19.1M300.2 106l20.6 .1a15.1 15.1 0 0 1 12.6 4.6 14.4 14.4 0 0 1 2.1 13.3 58.7 58.7 0 0 1-2.9 7.8 113.5 113.5 0 0 0-5.3 18.7 232.8 232.8 0 0 1-17.8 49.4 128 128 0 0 1-61.7 57.4 94.3 94.3 0 0 1-31.9 8.9 169.2 169.2 0 0 1-38.8 1 101.3 101.3 0 0 1-10.8-2 447.2 447.2 0 0 0-35.3-7.1 55.9 55.9 0 0 1-17.1-5.8 11.4 11.4 0 0 1-4.8-6.5 32.1 32.1 0 0 1-1.3-15.1l1.2-19M45.4 211.6l1.1 44.4h-1.3l-1.2-44.3"/>
<path d="M78.5 211.7v17.7a16.7 16.7 0 0 1-2 10.3 11.2 11.2 0 0 1-11.9 4.3 201.5 201.5 0 0 0-18.4-2.3M79.2 211.7v17.7a17.3 17.3 0 0 1-2.1 10.7 11.5 11.5 0 0 1-11.2 4.8l-1.4-.2a203.3 203.3 0 0 0-18.3-2.4M5.8 232l4.9 1.5a187.7 187.7 0 0 0 24.2 6.6l9.9 1.4M5.9 232.7l4.9 1.5a184.7 184.7 0 0 0 24.1 6.6l9.9 1.4"/>
</g>
<!-- layer: Sanitarios  -->
<g fill="none" stroke="#808080" stroke-width=".25">
<path d="M267.8 208h2.8v.8h-2.8zM268.1 208l-.1-.9 .1-1.7a1.22 1.22 0 0 1 2.2 0l.1 1.7-.2 .9M268.5 205.4l.2-.1a.87 .87 0 0 1 1.2 .3l.1 1.2-.1 .4-.3 .1h-.8l-.3-.1-.2-.4zM273.2 206.4a2.75 2.75 0 0 1 2.8 0 3.5 3.5 0 0 1 .3 2.4h-3.3a3.5 3.5 0 0 1 .2-2.4zM273.5 206.4a3.1 3.1 0 0 1 2.2 0 1.72 1.72 0 0 1 .4 1.6l-2.8 .1a.82 .82 0 0 1-.1-1z"/>
<circle cx="269.2" cy="208.4" r=".21"/>
<circle cx="269.2" cy="206.4" r=".33"/>
<circle cx="274.6" cy="208.4" r=".07"/>
<circle cx="274.6" cy="207.8" r=".12"/>
</g>
<g font-size="3.7" fill="#767676">
<text x="213.4" y="168.8">Oficinas 1</text>
<text x="213.9" y="172.5">23,33 m2</text>
<text x="245.7" y="168.8">Oficinas 2</text>
<text x="246.2" y="172.5">22,65 m2</text>
<text x="276.9" y="168.8">Oficinas 3</text>
<text x="277.4" y="172.5">22,07 m2</text>
<text x="215.1" y="195.2">Recibidor distribuidor</text>
<text x="224.7" y="198.9">31,71 m2</text>
<text x="269.8" y="203.8">Aseo</text>
<text x="280.4" y="198.2">Oficinas 4</text>
<text x="281" y="201.9">9,89 m2</text>
<text x="267.9" y="207.4">2,34 m2</text>
</g>
<text font-size="3.6" x="313.6" y="246.1">NAVE INDUSTRIAL</text>
<g font-size="3.3">
<text x="350.6" y="245.9">CALLE LA GRANJA, 43, ALCOBENDAS</text>
<text x="320.8" y="262.8">DISTRIBUCIÓN</text>
</g>
<g font-size="2.6">
<text x="313.3" y="255.3">INVERSORA DE ARRIENDOS INMOBILIARIOS S.L.</text>
<text x="388.7" y="255.3">MARZO 2026</text>
<text x="323.3" y="269.7">ENTREPLANTA</text>
<text x="328.7" y="274.7">1 / 150</text>
<text x="396.4" y="272">D - 03</text>
</g>
<g font-size="1.8">
<text x="313.4" y="240">OBJETO:</text>
<text x="349.1" y="240.1">UBICACIÓN:</text>
<text x="313.3" y="252.2">PROPIEDAD:</text>
<text x="380.9" y="252.2">FECHA:</text>
<text x="313.4" y="259.7">PLANO:</text>
<text x="313.9" y="267.2">NIVEL:</text>
<text x="360.1" y="267.2">REDACTADO POR:</text>
<text x="390.3" y="267">CÓDIGO:</text>
<text x="313.4" y="273.3">ESCALA:</text>
<text x="313.3" y="279.5">ESCALA GRÁFICA:</text>
</g>
<g font-size=".9">
<text x="331.3" y="283.6">0</text>
<text x="333.8" y="283.6">1</text>
<text x="336.3" y="283.6">2</text>
<text x="338.7" y="283.6">3</text>
<text x="341.2" y="283.6">4</text>
<text x="343.7" y="283.6">5</text>
<text x="356" y="283.6">10</text>
<text x="368.4" y="283.6">15</text>
<text x="380.8" y="283.6">20</text>
</g>
</svg>
